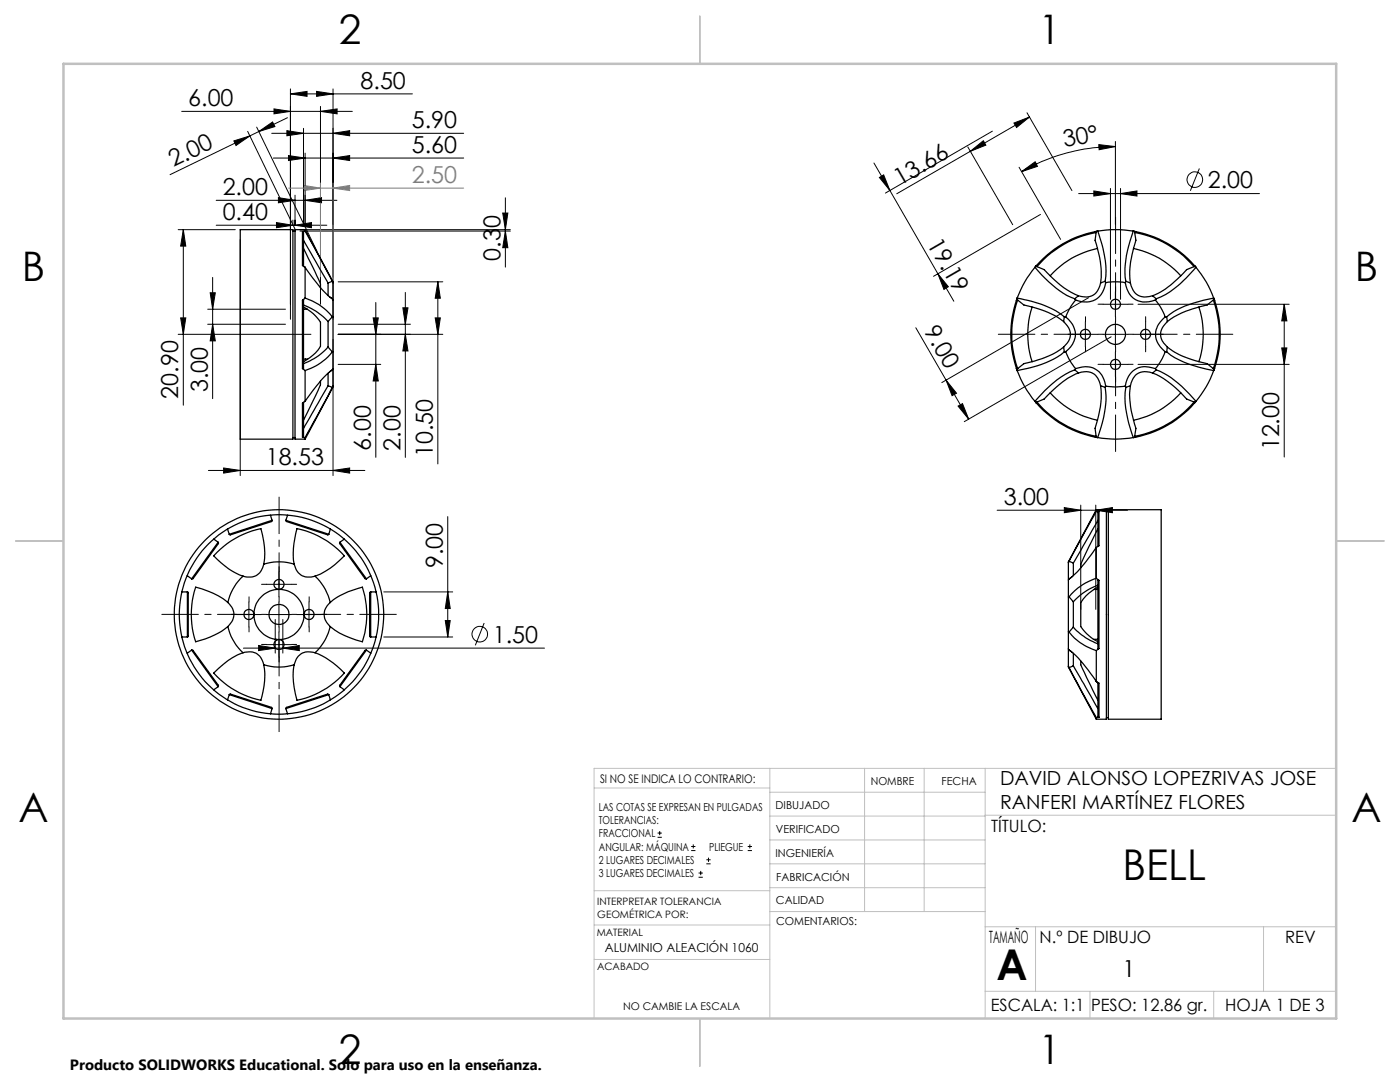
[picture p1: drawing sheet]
<svg xmlns="http://www.w3.org/2000/svg" width="279mm" height="216mm" viewBox="0 0 279 216" stroke-linecap="round" stroke-linejoin="round" font-family="sans-serif">
<g fill="none" stroke="#000" stroke-width=".2">
<path d="M58 18.7l3.3-.5v1zM58 17.7v46M58 18.7h24.3M63.2 18.2l3.3 .5-3.3 .5zM66.5 17.7v46M36.3 22.2h34M43.1 40h24.1M46.7 28.1l3.1-1-2.7 1.9zM49.4 26.2l9.6 19.7M49.8 27.1l-15.9 7.8M51.2 25.4l12.1 24.7M51.6 26.2l2.8-1.9 .5 1z"/>
<path d="M51.6 26.2l-1.8 .9M54.2 26.6h38.3M54.5 31.5h38M54.7 21.7l3.3 .5-3.3 .5zM55.6 39.4l3.3 .6-3.3 .5zM57.3 26.1l3.3 .5-3.3 .5zM57.4 23.5l-5.8 2.7M57.6 31l3.3 .5-3.3 .5zM58.9 38.9v6.1M60.6 25.6v19.2M60.9 30.6v14.2M60.9 40l3.3-.6v1.1z"/>
<path d="M64 22.2l3.3-.5v1zM64 21.2v39.5M66.5 31.5l3.3-.5v1zM66.5 26.6l3.3-.5v1zM100.9 39.5v13.8M174.4 32.5l3.2 5.5M175.5 35.4l.9-.5 1.2 3.1zM177.6 38l9.6 16.6M193.1 29.3l9 15.5M193.6 30.2l2.7-2.1 .4 .9zM193.6 30.2l-14.6 8.5M198 26.2l-21.3 12.3"/>
<path d="M202.4 24.6l3.1-1.2-2.6 2zM203.4 33.4l8.3 14.4M203.9 34.3l2.7-2 .4 .9zM205 22.5l8.9 15.5M205.5 23.4l-11.9 6.8M215.3 38.6h36.1M218.3 38.1l3.3 .5-3.3 .5zM219.3 28.9l3.3 .3-3.2 .7zM221.6 37.6v22.1M222.6 29.2a37.4 37.4 0 0 0-18.7 5.1M222.6 28.2v16.6M223.6 38.6l3.3-.5v1z"/>
<path d="M223.6 37.6v22.1M239.4 33.6l-1.8 4.5M35.6 45.8h11.4M36.6 45.8l.5 3.3h-1zM36.6 45.8v35.1M41.9 58.4h1.1l-.6 3.3zM42.4 55.4v24.2M43.1 44.9h22.1M47.9 47.8v47.1M55.2 44.4l3.3 .5-3.3 .5zM58.5 43.9v.9M58.9 44.9l3.3-.5v1z"/>
<path d="M59.9 45.8h41.9M59.9 46.1h41.9M67.5 56.2h20.9M80.9 58.3v33M87.4 56.2l.5 3.3h-1zM87.4 56.2v36.4M100.3 42.5h1.1l-.5 3.3zM100.9 46.1l.5 3.3h-1.1zM187.2 54.6l2.1 2.6-.9 .5zM187.2 54.6l3.2 5.5M207.6 42.8l-21.3 12.3M217.2 59.4l-29.2 16.9"/>
<path d="M222.6 58.2v5M35.6 66.7h26.5M36.1 63.4h1l-.5 3.3zM41.5 64.7h15.5M41.5 61.7h15.5M42.4 64.7l.6 3.3h-1.1zM66.5 67.7v27.2M67.5 66.7h20.9M67.5 72.7h8.5M67.5 64.7h14.4M74.5 63.4h1l-.5 3.3zM75 72.7l.5 3.3h-1z"/>
<path d="M75 60.4v30.9M80.4 61.4h1l-.5 3.3zM80.9 66.7l.5 3.3h-1zM86.9 63.4h1l-.5 3.3zM182.8 65.4l6 10.4M188.8 75.8l4.5 7.8M188.8 75.8l2.1 2.7-.9 .5zM214.1 66.7h5M216.6 64.2v5M220.1 66.7h5M220.1 72.7h5M220.1 60.7h5"/>
<path d="M221.8 67.2l-29.4 16.9M222.6 64.2v5M222.6 70.2v5M226.1 66.7h5M227.1 72.7h30.2M227.1 60.7h30.2M228.6 64.2v5M255.8 69.4h1l-.5 3.3zM256.3 60.7v30.5M256.3 60.7l.5 3.3h-1zM41.6 93.9h31.2M44.6 93.4l3.3 .5-3.3 .5z"/>
<path d="M66.5 93.9l3.3-.5v1zM191.2 81l.9-.5 1.2 3.1zM53.2 116.6h5M55.7 114.1v5M76.6 118.1h13.7M89.4 118.1l.5 3.3h-1zM89.4 103.1v24M199 101.8h26M212.4 101.3l3.3 .5-3.3 .5zM215.7 100.8v20.8M218.7 101.8l3.3-.5v1zM218.7 100.8v20.8"/>
<path d="M47.2 122.6h5M48.6 129.3h60.1M49.7 120.1v5M51.6 128.8l3.3 .5-3.3 .5zM53.2 122.6h5M53.2 128.6h5M54.9 123.6v6.7M55.7 120.1v5M55.7 126.1v5M56.4 129.3l3.3-.5v1zM56.4 123.6v6.7M59.2 122.6h5"/>
<path d="M61.7 120.1v5M76.6 127.1h13.7M88.9 123.8h1l-.5 3.3zM96.6 124.3l-1.7 4.5M131.2 167.1h.9M131.2 166.2h.9M131.7 165.8v.9M137.9 169.7h.9M137.9 168.9h.9M138.4 168.5v.8M139.4 175h.9M139.4 174.2h.9"/>
<path d="M139.8 173.8v.8M141 172.4h.8M141 171.6h.8M141.4 171.1v.9M149.2 169.7h.9M149.2 168.9h.9M149.6 168.5v.8"/>
<circle cx="238.5" cy="35.8" r="1.55"/>
<circle cx="95.7" cy="126.5" r="1.55"/>
</g>
<path d="M57.6 37.5h34.9M60.7 37l3.3 .5-3.3 .5zM64 36.5v18.7M66.5 37.5l3.3-.5v1zM66.5 36.5v18.7" fill="none" stroke="#808080" stroke-width=".2"/>
<path d="M217.6 66.7h-18.4M222.6 61.7v-18.4M222.6 71.7v18.4M227.6 66.7h18.4M55.7 117.6v-18.4M50.7 122.6h-18.4M55.7 127.6v18.4M60.7 122.6h18.4" fill="none" stroke="#000" stroke-width=".2" stroke-dasharray="15.2 1.3 1.3 1.3" stroke-dashoffset="7.9"/>
<g fill="none" stroke="#000" stroke-width=".2" stroke-dasharray="15.2 1.3 1.3 1.3">
<path d="M222.6 58.2v-1M214.1 66.7h-1M216.6 64.2v-1M216.6 69.2v1M219.1 66.7h1M220.1 72.7h-1M220.1 60.7h-1M222.6 70.2v-1M222.6 75.2v1M222.6 63.2v1M225.1 72.7h1M225.1 60.7h1"/>
<path d="M226.1 66.7h-1M228.6 64.2v-1M228.6 69.2v1M231.1 66.7h1M53.2 116.6h-1M55.7 114.1v-1M55.7 119.1v1M58.2 116.6h1M47.2 122.6h-1M49.7 120.1v-1M49.7 125.1v1M52.2 122.6h1"/>
<path d="M53.2 128.6h-1M55.7 126.1v-1M55.7 131.1v1M58.2 128.6h1M59.2 122.6h-1M61.7 120.1v-1M61.7 125.1v1M64.2 122.6h1"/>
</g>
<g fill="none" stroke="#c0c0c0" stroke-width=".2">
<path d="M118.6 157.2h35M153.6 153.3v49.9M153.6 158.1h43M172.5 153.3v28.6M184.4 153.3v28.6M196.6 153.3v49.9M266.7 153.3h-148.1v49.9M118.6 177.7h35M153.6 167.6h43M153.6 162.8h43M153.6 172.4h43M153.6 177.1h43"/>
<path d="M196.6 162.7h70.1M118.6 191.5h35M118.6 184.6h35M153.6 181.9h43M196.6 197.8h70.1M196.6 184.9h70.1M206.7 184.9v12.9M217.5 197.8v5.4M242.2 197.8v5.4M252.2 184.9v12.9"/>
</g>
<path d="M139.7 3.2v9.5M3.1 107.9h9.6M266.7 107.9h9.5M139.7 203.2v9.6" fill="none" stroke="#c0c0c0" stroke-width=".25"/>
<path d="M12.7 12.7h254v190.5h-254z" fill="none" stroke="#c0c0c0" stroke-width=".5"/>
<g fill="#000">
<path d="M51.6 26.2l2.8-1.9 .5 1zM46.7 28.1l3.1-1-2.7 1.9z"/>
<path d="M66.5 31.5l3.3-.5v1zM57.6 31l3.3 .5-3.3 .5zM66.5 26.6l3.3-.5v1zM57.3 26.1l3.3 .5-3.3 .5zM218.7 101.8l3.3-.5v1zM212.4 101.3l3.3 .5-3.3 .5z"/>
<path d="M193.6 30.2l2.7-2.1 .4 .9zM202.4 24.6l3.1-1.2-2.6 2z"/>
<path d="M219.3 28.9l3.3 .3-3.2 .7zM203.9 34.3l2.7-2 .4 .9z"/>
<path d="M87.4 56.2l.5 3.3h-1zM86.9 63.4h1l-.5 3.3zM74.5 63.4h1l-.5 3.3zM75 72.7l.5 3.3h-1zM100.3 42.5h1.1l-.5 3.3zM100.9 46.1l.5 3.3h-1.1zM89.4 118.1l.5 3.3h-1zM88.9 123.8h1l-.5 3.3z"/>
<path d="M187.2 54.6l2.1 2.6-.9 .5zM175.5 35.4l.9-.5 1.2 3.1z"/>
<path d="M80.9 66.7l.5 3.3h-1zM80.4 61.4h1l-.5 3.3zM36.1 63.4h1l-.5 3.3zM36.6 45.8l.5 3.3h-1zM42.4 64.7l.6 3.3h-1.1zM41.9 58.4h1.1l-.6 3.3z"/>
<path d="M188.8 75.8l2.1 2.7-.9 .5zM191.2 81l.9-.5 1.2 3.1z"/>
<path d="M256.3 60.7l.5 3.3h-1zM255.8 69.4h1l-.5 3.3z"/>
<path d="M44.6 93.4l3.3 .5-3.3 .5zM66.5 93.9l3.3-.5v1zM54.7 21.7l3.3 .5-3.3 .5zM64 22.2l3.3-.5v1zM58 18.7l3.3-.5v1zM63.2 18.2l3.3 .5-3.3 .5zM55.2 44.4l3.3 .5-3.3 .5zM58.9 44.9l3.3-.5v1zM55.6 39.4l3.3 .6-3.3 .5zM60.9 40l3.3-.6v1.1zM218.3 38.1l3.3 .5-3.3 .5zM223.6 38.6l3.3-.5v1zM51.6 128.8l3.3 .5-3.3 .5zM56.4 129.3l3.3-.5v1z"/>
</g>
<path d="M60.7 37l3.3 .5-3.3 .5zM66.5 37.5l3.3-.5v1z" fill="#808080"/>
<g fill="none" stroke="#000" stroke-width=".25">
<path d="M47.9 45.8h10.6v41.8h-10.6zM58.5 46.1h.4M60.4 59.9l.2-.1v13.8l-.2-.1M60.4 59.9v13.6M60.4 46.2v6.8l.5 .3M60.4 46.2h.1a.77 .77 0 0 1 .1 .9v6M60.6 49.6l2.7 5.5a2.94 2.94 0 0 1 .7 2.3M60.6 47.9l4.9 8.6M60.9 45.8v.3M60.9 53.3v6.2M60.9 45.8h-2v41.8h2M60.9 59.5l.4 .1a11.6 11.6 0 0 1 5 3.6"/>
<path d="M60.9 53.3l1.1 1.6a20.2 20.2 0 0 0 4.3 4.7M60.9 46.1l5.4 10M60.9 45.8l5.6 10.6M60.9 46.1l-.5 .1M60.9 59.5l-.5 .4M65.5 56.5v2.5M65.8 59.2l.5 .4M66.3 59.6l.2 .3v3.4M66.3 56.1l-.8 .4M66.3 56.1l.2 .3M66.5 56.4v3.4M202.8 59.9a21 21 0 0 0 0 13.6"/>
<path d="M203 59.5a24.5 24.5 0 0 1 8.6 3.1l.8 .6M203 59.5l-.2 .4M203.1 59.9h-.3M203.1 59.9l1.2 1a18.4 18.4 0 0 1 8 3.3M203.1 59.9a20.7 20.7 0 0 0 0 13.7M206.6 53.3a21.2 21.2 0 0 0-3.6 6.2M206.6 53.3a22.6 22.6 0 0 0 7.1 6l.8 .3M206.8 53l.1 .2M206.8 53l-.2 .3M206.9 53.2l1.5 .6a20.5 20.5 0 0 0 6.8 5.2M214.5 59.6l.2 .3M214.7 59.9a11.1 11.1 0 0 0-2 3.4"/>
<path d="M215.2 59l-.7 .6M218.6 46.2l.2 .2M218.6 46.2a20.9 20.9 0 0 0-11.8 6.8M218.8 46.4l-.3 1.5a18.5 18.5 0 0 1 1.1 8.6M218.8 46.4a20.6 20.6 0 0 0-11.9 6.8M219 49.6a17.3 17.3 0 0 0-9.4 5.4M219.1 46.1a23.9 23.9 0 0 1 1.6 9l-.1 1M219.1 46.1a22.4 22.4 0 0 1 7.1 0M219.1 46.1l-.5 .1M219.6 56.5a3.1 3.1 0 0 1-4.4 2.5M220.6 56.1l-1 .4M220.6 56.1l.1 .3"/>
<path d="M220.7 56.4a11 11 0 0 1 3.9 0M220.7 56.4a4.1 4.1 0 0 1-6 3.5M224.6 56.4a4.1 4.1 0 0 0 6 3.5M224.7 56.1l.9 .4M224.7 56.1l-.1 .3M225.6 56.5a3.1 3.1 0 0 0 4.4 2.5M226.2 46.1a20.4 20.4 0 0 0-1.5 10M226.2 46.1l.4 .1M226.2 49.6a17.3 17.3 0 0 1 9.5 5.4M226.4 46.4l.3 1.5a20.5 20.5 0 0 0-1.1 8.6M226.4 46.4a20.5 20.5 0 0 1 11.9 6.8M226.6 46.2l-.2 .2"/>
<path d="M226.6 46.2a20.6 20.6 0 0 1 11.8 6.8M230 59l.8 .6M230.6 59.9a10.1 10.1 0 0 1 1.9 3.4M230.8 59.6l-.2 .3M238.3 53.2l-1.5 .6a18.5 18.5 0 0 1-6.8 5.2M238.4 53l-.1 .2M238.4 53l.3 .3M238.7 53.3a24.7 24.7 0 0 1-7 5.9l-.9 .4M238.7 53.3a20 20 0 0 1 3.5 6.2M242.1 59.9h.3M242.1 59.9l-1.2 1a20.7 20.7 0 0 0-7.9 3.3M242.1 59.9a20.7 20.7 0 0 1 0 13.7"/>
<path d="M242.2 59.5a21 21 0 0 0-9.4 3.7M242.2 59.5l.2 .4M242.4 59.9a21.1 21.1 0 0 1 0 13.6M60.4 73.5l.5 .4M60.6 61.3a8.2 8.2 0 0 1 3.4 3v3.2a3.2 3.2 0 0 1-1.6 3.4l-1.8 1.3M60.6 60.9a12.5 12.5 0 0 1 4.9 3.3M60.6 71.7h.8M60.6 61.7h.7M60.9 73.9v6.2M64 76a2.52 2.52 0 0 1-.5 1.9l-2.9 6M65.5 69.3a12.3 12.3 0 0 1-4.9 3.3M65.5 69.3l.8 .9"/>
<path d="M65.5 64.2v5.1M65.5 74.5v2.5M65.5 77l-4.9 8.5M65.5 77l.8 .3M66.3 63.2l-.8 1M66.3 70.2a11.2 11.2 0 0 1-5.4 3.7M66.3 73.8a29.4 29.4 0 0 0-5.4 6.3M66.3 73.8l-.5 .4M66.3 77.3l-5.4 10M66.3 63.2l.2 .1M66.5 70.2v3.4l-.2 .2M66.5 63.3v6.9"/>
<path d="M66.5 73.6v3.4M66.5 77l-5.6 10.6M66.5 70.2h-.2M66.5 77l-.2 .3M202.8 73.5l.3 .1M202.8 73.5l.2 .4M203 73.9a21.2 21.2 0 0 0 3.6 6.2M206 61.3a17.3 17.3 0 0 0 0 10.9M209.6 78.4a17.3 17.3 0 0 0 9.4 5.5M212.3 69.3l.1 .9M212.3 64.2a3.1 3.1 0 0 1 0 5.1M212.3 69.3a19 19 0 0 1-8 3.3l-1.2 1"/>
<path d="M212.4 70.2a19.2 19.2 0 0 1-9.4 3.7M212.4 63.2l-.1 1M212.4 63.2l.3 .1M212.7 70.2a11.1 11.1 0 0 0 2 3.4M212.7 63.3a4.1 4.1 0 0 1 0 6.9M212.7 70.2h-.3M214.5 73.8l.7 .6M214.5 73.8a21.9 21.9 0 0 0-7.9 6.3M214.7 73.6a4.1 4.1 0 0 1 5.2 1.2l.4 .9 .4 1.3M214.7 73.6l-.2 .2M215.2 74.4a3 3 0 0 1 4.4 2.6M215.2 74.4a18.2 18.2 0 0 0-6.8 5.2l-1.5 .6"/>
<path d="M219.6 77l1 .3M219.6 77a18.6 18.6 0 0 1-1.1 8.5l.3 1.6M220.6 77.3a20.4 20.4 0 0 1-1.5 10M220.7 77a11 11 0 0 0 3.9 0M220.7 77l-.1 .3M224.6 77l.1 .3M224.7 77.3a20.8 20.8 0 0 0 1.2 9.3l.3 .7M225.6 77l-.9 .3M225.6 77a18.4 18.4 0 0 0 1.1 8.5l-.3 1.6M230 74.4a3 3 0 0 0-4.4 2.6M230 74.4a18.9 18.9 0 0 1 6.8 5.2l1.5 .6M230.6 73.6a4.1 4.1 0 0 0-5.7 2.1l-.3 1.3"/>
<path d="M230.6 73.6l.2 .2M230.8 73.8a20.5 20.5 0 0 1 7.9 6.3M230.8 73.8l-.8 .6M232.5 70.2a10.1 10.1 0 0 1-1.9 3.4M232.5 63.3a4 4 0 0 0-.9 5.9l.9 1M232.5 70.2h.3M232.8 70.2a19.7 19.7 0 0 0 8.7 3.6l.7 .1M232.8 63.2l.2 1M232.8 63.2l-.3 .1M233 64.2a3.1 3.1 0 0 0 0 5.1M233 69.3l-.2 .9M233 69.3a17.9 17.9 0 0 0 7.9 3.3l1.2 1"/>
<path d="M235.7 78.4a17.3 17.3 0 0 1-9.5 5.5M239.3 61.3a17.3 17.3 0 0 1 0 10.9M242.2 73.9a20 20 0 0 1-3.5 6.2M242.4 73.5l-.3 .1M242.4 73.5l-.2 .4M58.5 87.3h.4M60.4 87.2l.5 .1M60.6 80.3v6.8l-.2 .1M60.9 80.1l-.5 .3v6.8M60.9 87.3v.3M206.6 80.1l.2 .3M206.8 80.4a21.2 21.2 0 0 0 11.8 6.8"/>
<path d="M206.9 80.2l-.1 .2M206.9 80.2a20.9 20.9 0 0 0 11.9 6.9M218.6 87.2l.5 .1M218.8 87.1l-.2 .1M219.1 87.3a20 20 0 0 0 7.1 0M226.4 87.1l.2 .1M226.6 87.2l-.4 .1M238.3 80.2l.1 .2M238.3 80.2a20.8 20.8 0 0 1-11.9 6.9M238.4 80.4a20.9 20.9 0 0 1-11.8 6.8M238.7 80.1l-.3 .3M36.3 118.1h1.1"/>
<path d="M37.4 114.9l.8 .6M37.4 118.1l.2 .1v8.8l-.2 .1M37.4 118.1v9M42.7 107.6l.8 .6M43.5 108.2l.1 .3-5.1 7h-.3M43.5 108.2l-5.3 7.3M45.4 105.6l.4 1M48.5 115a10.2 10.2 0 0 0-3 5.2M52.6 112.6a10.2 10.2 0 0 1 6.1 0M52.6 112.6l.1-.6a16.2 16.2 0 0 0-.6-6.5 17.6 17.6 0 0 0-9.4 5.4 14.5 14.5 0 0 0 5.8 4.1M52.6 112.6a2.96 2.96 0 0 1-4.1 2.4M54 102.8l.3 1"/>
<path d="M54.3 103.8l-.1 .3-8.3 2.7-.1-.2M54.3 103.8l-8.5 2.8M57 103.8l.2 .3 8.2 2.7 .2-.2M57 103.8l8.6 2.8M57.4 102.8l-.4 1M58.7 112.6a16.1 16.1 0 0 1 .6-7.1 17.8 17.8 0 0 1 9.4 5.4 15.2 15.2 0 0 1-5.8 4.1M58.7 112.6a3 3 0 0 0 4.2 2.4M62.9 115a10.2 10.2 0 0 1 3 5.2M65.9 105.6l-.3 1M67.8 108.2v.2l5 7.1h.3M67.8 108.2l5.3 7.3M68.7 107.6l-.9 .6"/>
<path d="M74 118.1l-.2 .2v8.6l.2 .2M74 118.1v9M74 118.1h1.1M74 114.9l-.9 .6M213.2 119.1v7M213.2 112.3v3.4M213.4 119.1l.8 1M213.4 115.5l-.2 .2v3.4M213.4 112l.8 .4M213.4 119.1h-.2M213.4 112l-.2 .3M213.9 115.1l-.5 .4"/>
<path d="M214.2 112.4v2.5M218.3 117.6h.8M218.8 109.2v6.2M218.8 101.7v.3M218.8 101.7h2v41.8h-2M218.8 115.4a11.4 11.4 0 0 0-5.4 3.7M218.8 109.2l-1.6 2.2a20 20 0 0 1-3.8 4.1M218.8 102l-5.4 10M218.8 101.7l-5.6 10.6M218.8 115.4l.5 .4M218.8 102l.5 .1M219.1 117.2l-2.4 1.7a2.82 2.82 0 0 0-1 2.9v1.6a2.84 2.84 0 0 0 1.1 3l1.3 1.1 1 .6"/>
<path d="M219.1 105.5l-2.9 5.9a2.39 2.39 0 0 0-.5 1.9M219.1 116.8a12.1 12.1 0 0 0-4.9 3.3M219.1 103.8l-4.9 8.6M219.3 115.8l-.2-.1v13.8l.2-.1M219.3 115.8v13.6M219.3 102.1v6.8l-.5 .3M219.3 102.1l-.2 .1v6.8M220.8 102h.4M221.2 101.7h10.5v41.8h-10.5zM36.3 127.1h1.1M38.2 129.7l.3 .1 5.1 6.9-.1 .3M38.2 129.7l-.8 .7"/>
<path d="M38.2 129.7l5.3 7.3M43.5 137l-.8 .7M45.5 120.2l-.5-.4a16.5 16.5 0 0 0-5.9-2.6 17.3 17.3 0 0 0 0 10.9 16.3 16.3 0 0 0 6.4-3.1M45.5 125a10.2 10.2 0 0 0 3 5.2M45.5 120.2a2.99 2.99 0 0 1 0 4.8M45.8 138.6l.2-.1 8.2 2.6 .1 .3M45.8 138.6l-.4 1.1M45.8 138.6l8.5 2.8M48.5 130.2l-.6 .3a15.7 15.7 0 0 0-5.2 3.8 17.6 17.6 0 0 0 9.4 5.4 14.8 14.8 0 0 0 .5-7.1M48.5 130.2a2.95 2.95 0 0 1 4.1 2.4M52.6 132.6a10.2 10.2 0 0 0 6.1 0M54.9 127.6h.1"/>
<path d="M62.9 130.2a16.3 16.3 0 0 1 5.8 4.1 17.8 17.8 0 0 1-9.4 5.4l-.4-1.2a13.3 13.3 0 0 1-.2-5.9M62.9 130.2a2.99 2.99 0 0 0-4.2 2.4M65.6 138.6l-.2-.1-8.2 2.6-.2 .3M65.6 138.6l-8.6 2.8M65.6 138.6l.3 1.1M65.9 125a10.2 10.2 0 0 1-3 5.2M65.9 120.2a15.7 15.7 0 0 1 6.4-3 17.3 17.3 0 0 1 0 10.9l-1.3-.4a13.8 13.8 0 0 1-5.1-2.7M65.9 120.2a2.99 2.99 0 0 0 0 4.8M67.8 137l.9 .7M73.1 129.7l-.3 .1-5 7v.2M73.1 129.7l-5.3 7.3M73.1 129.7l.9 .7"/>
<path d="M74 127.1h1.1M213.2 126.1v3.4l.2 .2M213.2 129.5v3.4M213.2 132.9l5.6 10.6M213.2 126.1h.2M213.2 132.9l.2 .3M213.4 126.1a11.2 11.2 0 0 0 5.4 3.7M213.4 129.7a23.4 23.4 0 0 1 5.4 6.3M213.4 129.7l.5 .4M213.4 133.2l5.4 10M214.2 125.1l-.8 1M214.2 125.1a12.5 12.5 0 0 0 4.9 3.3"/>
<path d="M214.2 120.1v5M214.2 132.9l4.9 8.5M214.2 130.4v2.5M214.2 132.9l-.8 .3M215.7 131.9v.7l.3 .9 3.1 6.2M218.3 127.6h.8M218.8 129.8v6.2M218.8 136l.3 .2M219.1 136.2l.2 .1v6.8M219.1 136.2v6.8l.2 .1M219.3 129.4l-.5 .4M54.3 141.4l-.3 1.1"/>
<path d="M57 141.4l.4 1.1M218.8 143.2v.3M219.3 143.1l-.5 .1M220.8 143.2h.4"/>
<circle cx="216.6" cy="66.7" r="1"/>
<circle cx="222.6" cy="66.7" r="1.99"/>
<circle cx="222.6" cy="72.7" r="1"/>
<circle cx="222.6" cy="60.7" r="1"/>
<circle cx="228.6" cy="66.7" r="1"/>
<circle cx="55.7" cy="116.6" r="1"/>
<circle cx="49.7" cy="122.6" r="1"/>
<circle cx="55.7" cy="122.6" r="2.01"/>
<circle cx="55.7" cy="122.6" r="19.9"/>
<circle cx="55.7" cy="122.6" r="5"/>
<circle cx="55.7" cy="128.6" r="1"/>
<circle cx="55.7" cy="122.6" r="20.9"/>
<circle cx="61.7" cy="122.6" r="1"/>
</g>
<g font-size="8.5">
<text x="224" y="175.5">BELL</text>
<text x="198.9" y="195.5">A</text>
</g>
<g font-size="8.1">
<text x="67.6" y="8.9">2</text>
<text x="207.3" y="8.9">1</text>
<text x="4.4" y="56.2">B</text>
<text x="270.4" y="56.2">B</text>
<text x="3.7" y="164.1">A</text>
<text x="269.7" y="164.1">A</text>
<text x="67.6" y="212.4">2</text>
<text x="207.3" y="212.4">1</text>
</g>
<g font-size="4.7">
<text x="72" y="17.7">8.50</text>
<text x="37.6" y="21.2">6.00</text>
<text x="82.2" y="25.6">5.90</text>
<text x="212.4" y="29.4" transform="rotate(-10 212.4 29.4)">30°</text>
<text x="34.7" y="33.4" transform="rotate(-26 34.7 33.4)">2.00</text>
<text x="82.2" y="30.5">5.60</text>
<text x="44.4" y="38.9">2.00</text>
<text x="179.6" y="37.1" transform="rotate(-30 179.6 37.1)">13.66</text>
<text x="241" y="37.5">2.00</text>
<text x="44.4" y="43.9">0.40</text>
<text x="99.9" y="52" transform="rotate(-90 99.9 52)">0.30</text>
<text x="184.9" y="48.7" transform="rotate(60 184.9 48.7)">19.19</text>
<text x="184.3" y="66" transform="rotate(60 184.3 66)">9.00</text>
<text x="35.6" y="79.5" transform="rotate(-90 35.6 79.5)">20.90</text>
<text x="41.4" y="78.3" transform="rotate(-90 41.4 78.3)">3.00</text>
<text x="74" y="90" transform="rotate(-90 74 90)">6.00</text>
<text x="79.9" y="90" transform="rotate(-90 79.9 90)">2.00</text>
<text x="255.3" y="89.9" transform="rotate(-90 255.3 89.9)">12.00</text>
<text x="53" y="92.9">18.53</text>
<text x="86.4" y="91.3" transform="rotate(-90 86.4 91.3)">10.50</text>
<text x="200.3" y="100.8">3.00</text>
<text x="88.4" y="113.4" transform="rotate(-90 88.4 113.4)">9.00</text>
<text x="98.3" y="128.2">1.50</text>
<text x="224" y="194.9">1</text>
</g>
<text font-size="4.7" fill="#808080" x="82.2" y="36.5">2.50</text>
<g font-size="3.9">
<text x="199.6" y="156.6">DAVID ALONSO LOPEZRIVAS JOSE</text>
<text x="199.6" y="161.5">RANFERI MARTÍNEZ FLORES</text>
</g>
<g font-size="3.4">
<text x="197.8" y="166">TÍTULO:</text>
<text x="197.4" y="188.1">TAMAÑO</text>
<text x="207.5" y="188.1">N.º DE DIBUJO</text>
<text x="256.5" y="188.2">REV</text>
<text x="197.7" y="201.7">ESCALA: 1:1</text>
<text x="217.7" y="201.8">PESO: 12.86 gr.</text>
<text x="244.5" y="201.7">HOJA 1 DE 3</text>
</g>
<text font-size="3" x="14" y="213.5">Producto SOLIDWORKS Educational. Solo para uso en la enseñanza.</text>
<text font-size="2.5" x="120.7" y="190">ALUMINIO ALEACIÓN 1060</text>
<text font-size="2.4" x="119.8" y="156.2">SI NO SE INDICA LO CONTRARIO:</text>
<g font-size="2.2">
<text x="119.5" y="161.8">LAS COTAS SE EXPRESAN EN PULGADAS</text>
<text x="154.8" y="161.4">DIBUJADO</text>
<text x="173.8" y="156.6">NOMBRE</text>
<text x="187.9" y="156.7">FECHA</text>
<text x="119.5" y="164.4">TOLERANCIAS:</text>
<text x="119.5" y="167.1">FRACCIONAL</text>
<text x="154.9" y="166.3">VERIFICADO</text>
<text x="119.5" y="169.7">ANGULAR: MÁQUINA</text>
<text x="119.5" y="172.4">2 LUGARES DECIMALES</text>
<text x="141.5" y="169.7">PLIEGUE</text>
<text x="154.8" y="171">INGENIERÍA</text>
<text x="119.5" y="175">3 LUGARES DECIMALES</text>
<text x="154.9" y="175.7">FABRICACIÓN</text>
<text x="154.9" y="180.4">CALIDAD</text>
<text x="154.9" y="184.6">COMENTARIOS:</text>
</g>
<text font-size="2.1" x="124.3" y="201.6">NO CAMBIE LA ESCALA</text>
<g font-size="2">
<text x="119.2" y="180.6">INTERPRETAR TOLERANCIA</text>
<text x="119.2" y="183.1">GEOMÉTRICA POR:</text>
<text x="119.1" y="186.7">MATERIAL</text>
<text x="119.2" y="193.5">ACABADO</text>
</g>
</svg>
